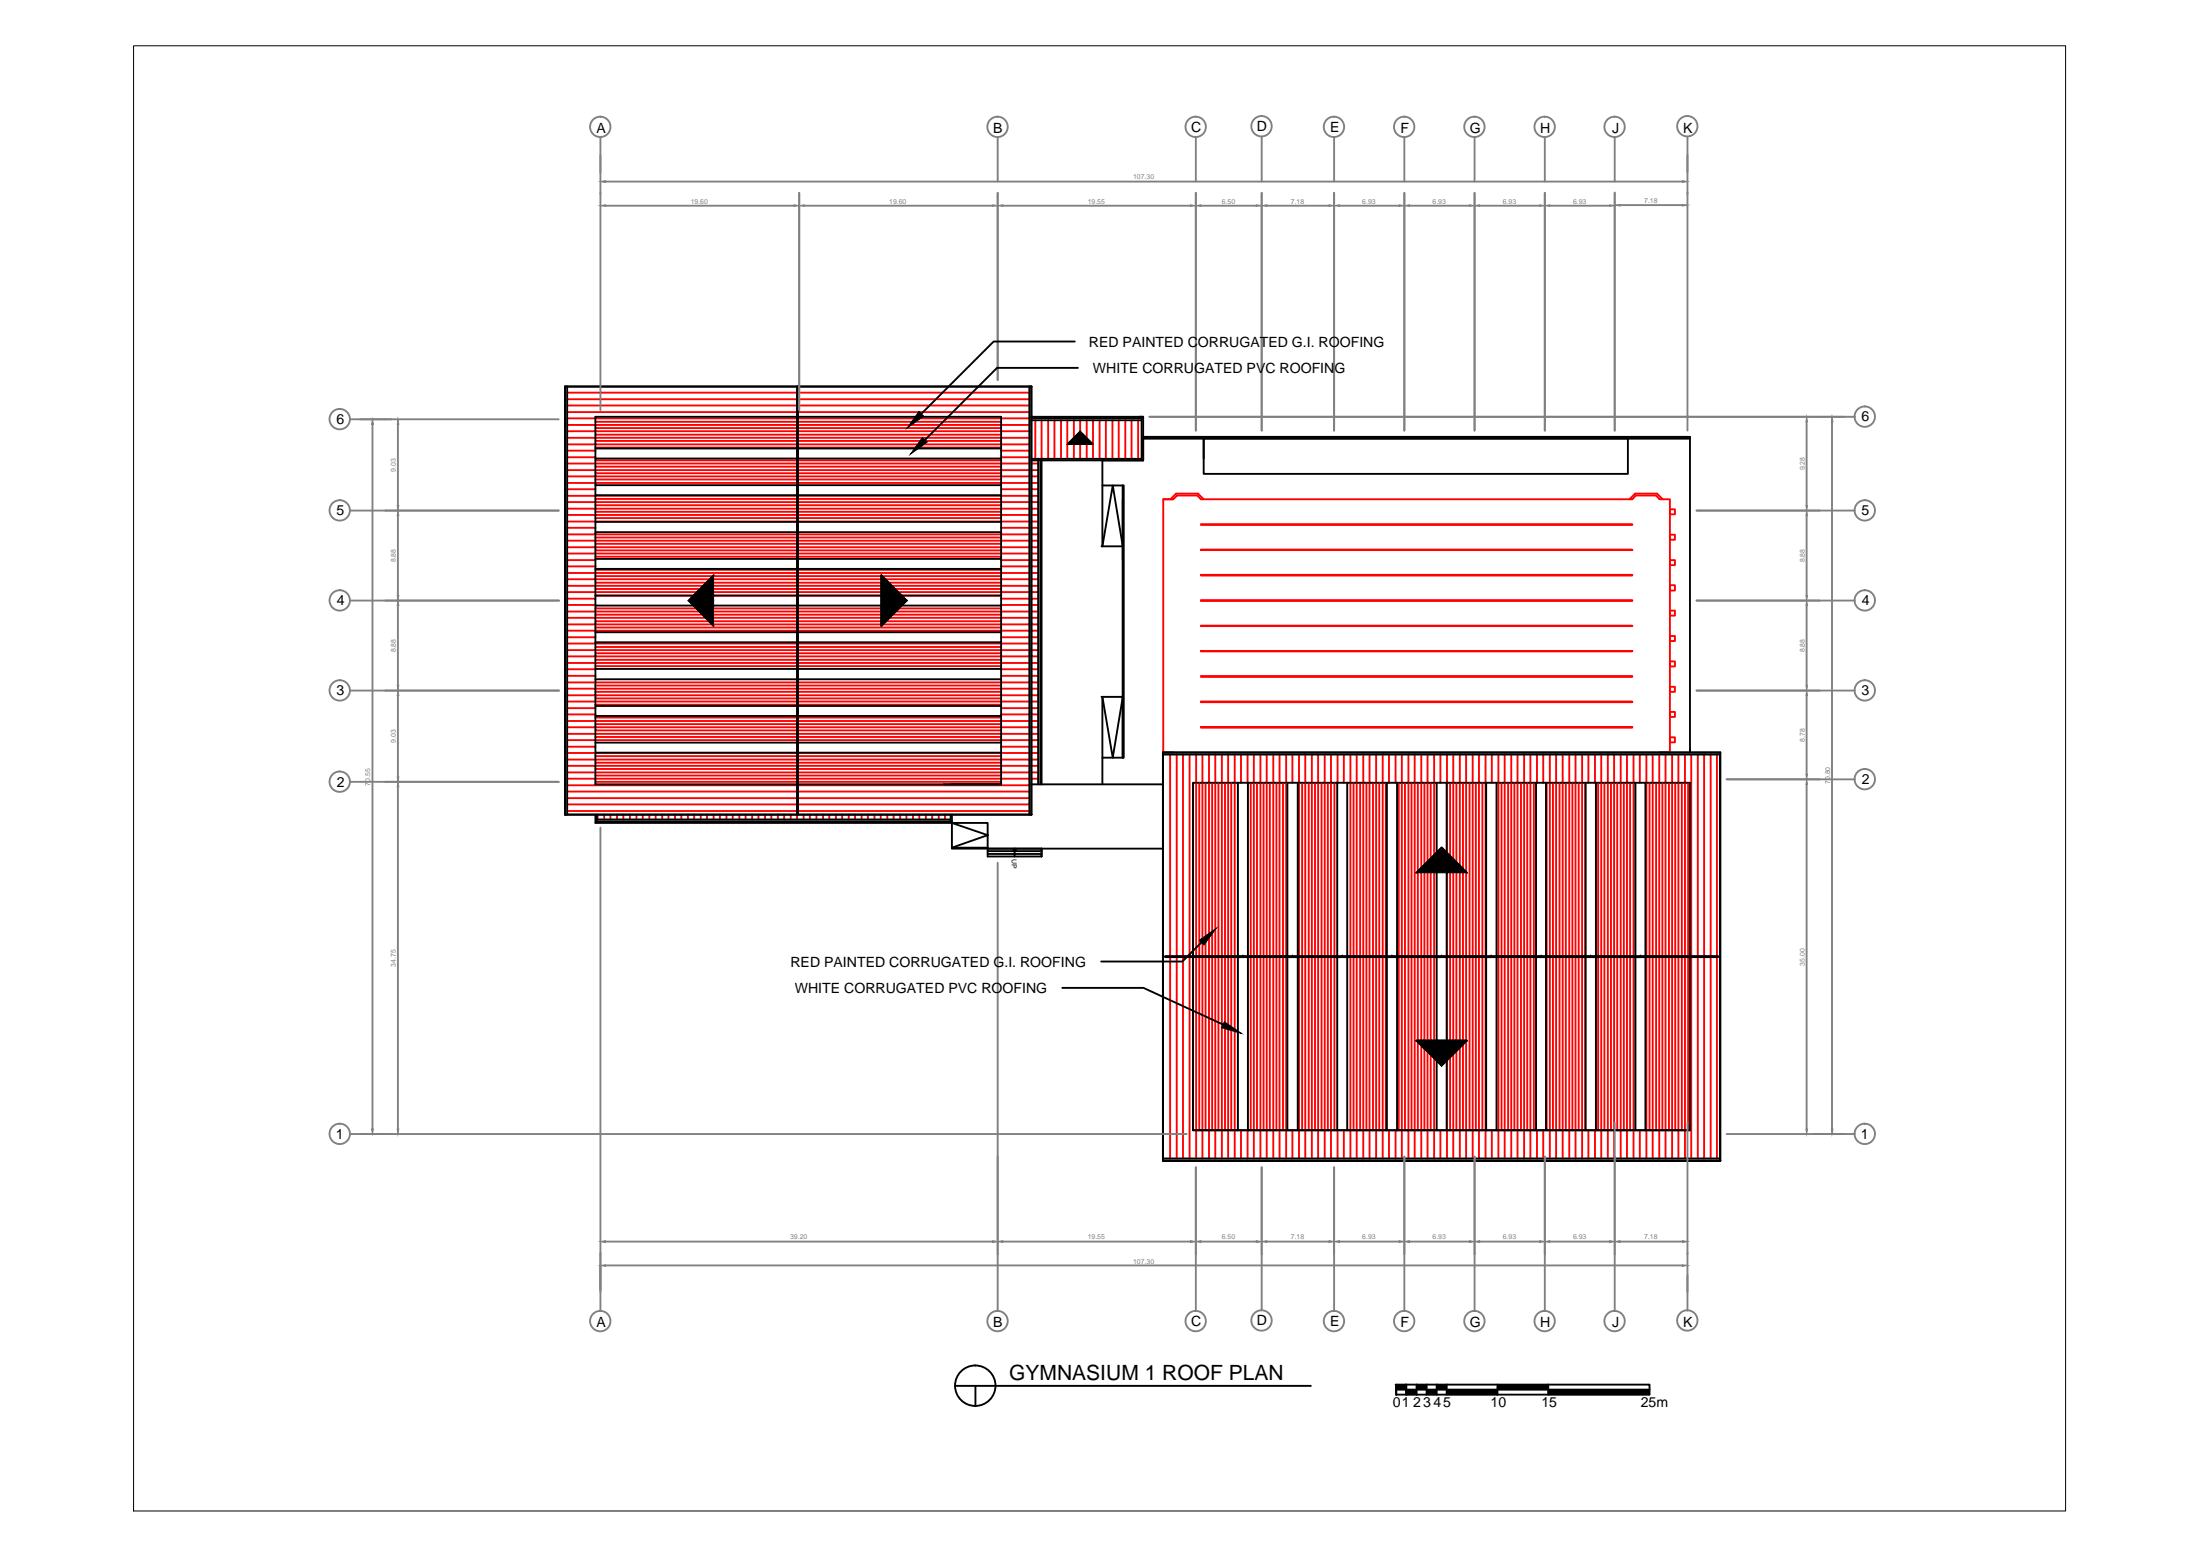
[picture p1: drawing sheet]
<svg xmlns="http://www.w3.org/2000/svg" width="297mm" height="210mm" viewBox="0 0 297 210" stroke-linecap="round" stroke-linejoin="round" font-family="sans-serif">
<!-- layer: SPORTS -->
<g fill="none" stroke="#f00" stroke-width=".25">
<path d="M157.1 67.4h1.3l.5-.5h2.8l.4 .5h58.3l.5-.5h2.7l.5 .5h1.4v34.2h-1.4M158 67.4l.8-.8h3l.7 .8M158.4 67.4h-1.3v34.2h1.3M162.1 74.2h58.3h-58.3M162.1 70.8h58.3M162.1 74.3h58.3M162.1 77.6h58.3M162.1 77.7h58.3M220 67.4l.8-.8h2.9l.8 .8M225.5 68.7h.6v.7h-.6zM225.5 72.2h.6v.7h-.6zM225.5 75.6h.6v.7h-.6z"/>
<path d="M225.5 79h.6v.7h-.6zM162.1 87.9h58.3h-58.3M162.1 81.1h58.3M162.1 81h58.3M162.1 84.5h58.3M162.1 87.9h58.3M162.1 91.3h58.3M162.1 91.4h58.3M162.1 94.7h58.3M162.1 94.8h58.3M162.1 98.2h58.3M162.1 98.1h58.3"/>
<path d="M225.5 82.4h.6v.7h-.6zM225.5 85.9h.6v.6h-.6zM225.5 89.3h.6v.7h-.6zM225.5 92.7h.6v.7h-.6zM225.5 96.1h.6v.7h-.6zM225.5 99.5h.6v.7h-.6z"/>
</g>
<!-- layer: 0 -->
<g fill="none" stroke="#000" stroke-width=".25">
<path d="M154.3 59h73.9M154.3 59.2h73.9M140.2 61.9v44M140.5 61.9v44M140.6 61.9v44M148.8 65.5h2.9v36.8h-2.9M151.6 65.5v36.8v-8.2h-2.9M154.3 62.1h-5.5v11.6l1.4-8.2 1.4 8.2h-2.9M151.6 94.1l-1.4 8.2-1.4-8.2v11.8M76.3 110h63M76.3 109.9h63M80.4 105.9h54.8"/>
<path d="M80.4 111.1h48.1M80.6 110.9h47.8M80.6 110.6h47.8M139.3 105.9h17.7M140.6 114.6v1M161.1 105.7h67.1v46.9h-67.1zM228.2 101.1v.5M128.9 187.1h48.1M131.7 187.1v2.7M188.5 186.9h34.2v1.4h-34.2zM188.5 186.9v1.4M188.5 187.6h34.2"/>
<path d="M189.9 186.9v1.4M191.3 186.9v1.4M192.6 186.9v1.4M194 186.9v1.4M195.3 186.9v1.4M202.2 186.9v1.4M209 186.9v1.4"/>
<circle cx="131.7" cy="187.1" r="2.73"/>
</g>
<!-- layer: WALL -->
<g fill="none" stroke="#f00" stroke-width=".25">
<path d="M76.6 60h31M76.6 59.1h31M76.6 58.2h31M76.6 57.4h31M76.6 56.5h31M76.6 55.6h31M76.6 54.7h31M76.6 53.9h31M76.6 53h31M80.4 59.5h27.2M80.4 58.7h27.2M80.4 57.8h27.2"/>
<path d="M80.4 56.9h27.2M107.7 60h31.3M107.7 59.5h27.5M107.7 59.1h31.3M107.7 58.7h27.5M107.7 58.2h31.3M107.7 57.8h27.5M107.7 57.4h31.3M107.7 56.9h27.5M107.7 56.5h31.3M107.7 55.6h31.3M107.7 54.7h31.3"/>
<path d="M107.7 53.9h31.3M107.7 53h31.3M139.8 56.7v5.2M140.6 56.7v5.2M141.5 56.7v5.2M142.4 56.7v5.2M143.3 56.7v5.2M144.1 56.7v5.2M145 56.7v5.2M145.8 56.7v5.2M146.7 56.7v5.2M147.6 56.7v5.2"/>
<path d="M148.5 56.7v5.2M149.3 56.7v5.2M150.2 56.7v5.2M151 56.7v5.2M151.9 56.7v5.2M152.8 56.7v5.2M153.7 56.7v5.2M76.6 79.9h31M76.6 79.1h31M76.6 78.2h31M76.6 77.3h31M76.6 76.5h3.8"/>
<path d="M76.6 75.6h3.8M76.6 74.7h31M76.6 73.9h31M76.6 73h31M76.6 72.1h31M76.6 71.2h3.8M76.6 70.4h31M76.6 69.5h31M76.6 68.7h31M76.6 67.8h31M76.6 66.9h31M76.6 66h3.8"/>
<path d="M76.6 65.2h31M76.6 64.3h31M76.6 63.5h31M76.6 62.6h31M76.6 61.7h3.8M76.6 60.8h3.8M80.4 79.5h27.2M80.4 78.7h27.2M80.4 77.8h27.2M80.4 76.9h27.2M80.4 75.1h27.2M80.4 74.3h27.2"/>
<path d="M80.4 73.4h27.2M80.4 72.6h27.2M80.4 69.9h27.2M80.4 69.1h27.2M80.4 68.2h27.2M80.4 67.4h27.2M80.4 64.7h27.2M80.4 63.9h27.2M80.4 63h27.2M80.4 62.1h27.2M80.4 60.4h27.2M107.7 79.9h31.3"/>
<path d="M107.7 79.1h31.3M107.7 78.2h31.3M107.7 77.3h31.3M107.7 74.7h31.3M107.7 73.9h31.3M107.7 73h31.3M107.7 72.1h31.3M107.7 70.4h31.3M107.7 69.5h31.3M107.7 68.7h31.3M107.7 67.8h31.3M107.7 66.9h31.3"/>
<path d="M107.7 65.2h31.3M107.7 64.3h31.3M107.7 63.5h31.3M107.7 62.6h31.3M107.7 79.5h27.5M107.7 78.7h27.5M107.7 77.8h27.5M107.7 76.9h27.5M107.7 75.1h27.5M107.7 74.3h27.5M107.7 73.4h27.5M107.7 72.6h27.5"/>
<path d="M107.7 69.9h27.5M107.7 69.1h27.5M107.7 68.2h27.5M107.7 67.4h27.5M107.7 64.7h27.5M107.7 63.9h27.5M107.7 63h27.5M107.7 62.1h27.5M107.7 60.4h27.5M135.2 76.5h3.8M135.2 75.6h3.8M135.2 71.2h3.8"/>
<path d="M135.2 66h3.8M135.2 61.7h3.8M135.2 60.8h3.8M139.3 79.9h.9M139.3 79.1h.9M139.3 78.2h.9M139.3 77.3h.9M139.3 76.5h.9M139.3 75.6h.9M139.3 74.7h.9M139.3 73.9h.9M139.3 73h.9"/>
<path d="M139.3 72.1h.9M139.3 71.2h.9M139.3 70.4h.9M139.3 69.5h.9M139.3 68.7h.9M139.3 67.8h.9M139.3 66.9h.9M139.3 66h.9M139.3 65.2h.9M139.3 64.3h.9M139.3 63.5h.9M139.3 62.6h.9"/>
<path d="M76.6 99.9h31M76.6 99.1h31M76.6 98.2h31M76.6 97.3h31M76.6 96.4h3.8M76.6 95.6h3.8M76.6 94.7h31M76.6 93.9h31M76.6 93h31M76.6 92.1h31M76.6 91.2h3.8M76.6 90.3h3.8"/>
<path d="M76.6 89.5h31M76.6 88.6h31M76.6 87.8h31M76.6 86.9h31M76.6 86h3.8M76.6 85.1h31M76.6 84.3h31M76.6 83.4h31M76.6 82.6h31M76.6 81.7h3.8M76.6 80.8h3.8M80.4 99.5h27.2"/>
<path d="M80.4 98.6h27.2M80.4 97.7h27.2M80.4 96.9h27.2M80.4 95.1h27.2M80.4 94.3h27.2M80.4 93.4h27.2M80.4 92.5h27.2M80.4 89.9h27.2M80.4 89.1h27.2M80.4 88.2h27.2M80.4 87.3h27.2M80.4 84.7h27.2"/>
<path d="M80.4 83.9h27.2M80.4 83h27.2M80.4 82.1h27.2M80.4 80.4h27.2M107.7 99.9h31.3M107.7 99.1h31.3M107.7 98.2h31.3M107.7 97.3h31.3M107.7 94.7h31.3M107.7 93.9h31.3M107.7 93h31.3M107.7 92.1h31.3"/>
<path d="M107.7 89.5h31.3M107.7 88.6h31.3M107.7 87.8h31.3M107.7 86.9h31.3M107.7 85.1h31.3M107.7 84.3h31.3M107.7 83.4h31.3M107.7 82.6h31.3M107.7 99.5h27.5M107.7 98.6h27.5M107.7 97.7h27.5M107.7 96.9h27.5"/>
<path d="M107.7 95.1h27.5M107.7 94.3h27.5M107.7 93.4h27.5M107.7 92.5h27.5M107.7 89.9h27.5M107.7 89.1h27.5M107.7 88.2h27.5M107.7 87.3h27.5M107.7 84.7h27.5M107.7 83.9h27.5M107.7 83h27.5M107.7 82.1h27.5"/>
<path d="M107.7 80.4h27.5M135.2 96.4h3.8M135.2 95.6h3.8M135.2 91.2h3.8M135.2 90.3h3.8M135.2 86h3.8M135.2 81.7h3.8M135.2 80.8h3.8M139.3 99.9h.9M139.3 99.1h.9M139.3 98.2h.9M139.3 97.3h.9"/>
<path d="M139.3 96.4h.9M139.3 95.6h.9M139.3 94.7h.9M139.3 93.9h.9M139.3 93h.9M139.3 92.1h.9M139.3 91.2h.9M139.3 90.3h.9M139.3 89.5h.9M139.3 88.6h.9M139.3 87.8h.9M139.3 86.9h.9"/>
<path d="M139.3 86h.9M139.3 85.1h.9M139.3 84.3h.9M139.3 83.4h.9M139.3 82.6h.9M139.3 81.7h.9M139.3 80.8h.9M76.6 105.1h31M76.6 104.3h31M76.6 103.4h31M76.6 102.5h31M76.6 101.6h31"/>
<path d="M76.6 100.8h3.8M76.6 109.5h31M76.6 108.6h31M76.6 107.7h31M76.6 106.8h31M76.6 106h31M80.4 105.5h27.2M80.4 104.7h27.2M80.4 103.8h27.2M80.4 103h27.2M80.4 102.1h27.2M80.7 110v.6"/>
<path d="M81.6 110v.6M82.4 110v.6M83.3 110v.6M84.2 110v.6M85 110v.6M85.9 110v.6M86.8 110v.6M87.7 110v.6M88.5 110v.6M89.4 110v.6M90.3 110v.6M91.1 110v.6"/>
<path d="M92 110v.6M92.9 110v.6M93.7 110v.6M94.6 110v.6M95.5 110v.6M96.4 110v.6M97.2 110v.6M98.1 110v.6M98.9 110v.6M99.8 110v.6M100.7 110v.6M101.6 110v.6"/>
<path d="M102.4 110v.6M103.3 110v.6M104.1 110v.6M105 110v.6M105.9 110v.6M106.8 110v.6M107.6 110v.6M107.7 105.1h31.3M107.7 104.3h31.3M107.7 103.4h31.3M107.7 102.5h31.3M107.7 101.6h31.3"/>
<path d="M107.7 105.5h27.5M107.7 104.7h27.5M107.7 103.8h27.5M107.7 103h27.5M107.7 102.1h27.5M107.7 109.5h31.3M107.7 108.6h31.3M107.7 107.7h31.3M107.7 106.8h31.3M107.7 106h31.3M108.5 110v.6M109.3 110v.6"/>
<path d="M110.2 110v.6M111.1 110v.6M112 110v.6M112.9 110v.6M113.7 110v.6M114.6 110v.6M115.4 110v.6M116.3 110v.6M117.2 110v.6M118.1 110v.6M118.9 110v.6M119.8 110v.6"/>
<path d="M120.7 110v.6M121.5 110v.6M122.4 110v.6M123.3 110v.6M124.1 110v.6M125 110v.6M125.9 110v.6M126.7 110v.6M127.6 110v.6M135.2 100.8h3.8M139.3 105.1h.9M139.3 104.3h.9"/>
<path d="M139.3 103.4h.9M139.3 102.5h.9M139.3 101.6h.9M139.3 100.8h.9M158 101.9v27.2M158.9 101.9v27.2M159.7 101.9v27.2M160.6 101.9v27.2M161.5 101.9v27.2M161.9 105.7v23.4M162.3 101.9v27.2M162.8 105.7v23.4"/>
<path d="M163.2 101.9v27.2M163.7 105.7v23.4M164.1 101.9v27.2M164.5 105.7v23.4M165 101.9v27.2M165.4 105.7v23.4M165.8 101.9v27.2M166.2 105.7v23.4M166.7 101.9v27.2M167.6 101.9v3.8M168.4 101.9v3.8M168.9 105.7v23.4"/>
<path d="M169.3 101.9v27.2M169.7 105.7v23.4M170.2 101.9v27.2M170.6 105.7v23.4M171 101.9v27.2M171.5 105.7v23.4M171.9 101.9v27.2M172.3 105.7v23.4M172.8 101.9v27.2M173.2 105.7v23.4M173.7 101.9v27.2M174.5 101.9v3.8"/>
<path d="M175.4 101.9v27.2M175.8 105.7v23.4M176.2 101.9v27.2M176.7 105.7v23.4M177.1 101.9v27.2M177.5 105.7v23.4M178 101.9v27.2M178.4 105.7v23.4M178.9 101.9v27.2M179.3 105.7v23.4M179.7 101.9v27.2M180.2 105.7v23.4"/>
<path d="M180.6 101.9v3.8M181.4 101.9v3.8M182.3 101.9v27.2M182.8 105.7v23.4M183.2 101.9v27.2M183.6 105.7v23.4M184.1 101.9v27.2M184.5 105.7v23.4M184.9 101.9v27.2M185.4 105.7v23.4M185.8 101.9v27.2M186.2 105.7v23.4"/>
<path d="M186.7 101.9v27.2M187.1 105.7v23.4M187.5 101.9v3.8M188.4 101.9v3.8M188.8 105.7v23.4M189.3 101.9v27.2M189.7 105.7v23.4M190.2 101.9v27.2M190.6 105.7v23.4M191 101.9v27.2M191.4 105.7v23.4M191.9 101.9v27.2"/>
<path d="M192.3 105.7v23.4M192.7 101.9v27.2M193.2 105.7v23.4M193.6 101.9v27.2M194.5 101.9v3.8M195.4 101.9v27.2M195.8 105.7v23.4M196.2 101.9v27.2M196.6 105.7v23.4M197.1 101.9v27.2M197.5 105.7v23.4M198 101.9v27.2"/>
<path d="M198.4 105.7v23.4M198.8 101.9v27.2M199.3 105.7v23.4M199.7 101.9v27.2M200.2 105.7v23.4M200.6 101.9v27.2M201.4 101.9v3.8M202.3 101.9v27.2M202.7 105.7v23.4M203.2 101.9v27.2M203.6 105.7v23.4M204 101.9v27.2"/>
<path d="M204.5 105.7v23.4M204.9 101.9v27.2M205.4 105.7v23.4M205.8 101.9v27.2M206.2 105.7v23.4M206.6 101.9v27.2M207.1 105.7v23.4M207.5 101.9v3.8M208.4 101.9v3.8M208.8 105.7v23.4M209.3 101.9v27.2M209.7 105.7v23.4"/>
<path d="M210.1 101.9v27.2M210.6 105.7v23.4M211 101.9v27.2M211.4 105.7v23.4M211.9 101.9v27.2M212.3 105.7v23.4M212.7 101.9v27.2M213.1 105.7v23.4M213.6 101.9v27.2M214 105.7v23.4M214.5 101.9v3.8M215.3 101.9v3.8"/>
<path d="M215.8 105.7v23.4M216.2 101.9v27.2M216.6 105.7v23.4M217.1 101.9v27.2M217.5 105.7v23.4M217.9 101.9v27.2M218.4 105.7v23.4M218.8 101.9v27.2M219.2 105.7v23.4M219.7 101.9v27.2M220.1 105.7v23.4M220.6 101.9v27.2"/>
<path d="M221.4 101.9v3.8M222.3 101.9v27.2M222.7 105.7v23.4M223.1 101.9v27.2M223.6 105.7v23.4M224 101.9v27.2M224.5 105.7v23.4M224.9 101.9v27.2M225.3 105.7v23.4M225.8 101.9v27.2M226.2 105.7v23.4M226.6 101.9v27.2"/>
<path d="M227.1 105.7v23.4M227.5 101.9v27.2M227.9 105.7v23.4M228.3 101.9v27.2M229.2 101.9v27.2M230.1 101.9v27.2M231 101.9v27.2M231.8 101.9v27.2M158 129.2v27.2M158.9 129.2v27.2M159.7 129.2v27.2M160.6 129.2v27.2"/>
<path d="M161.5 129.2v27.2M161.9 129.2v23.4M162.3 129.2v27.2M162.8 129.2v23.4M163.2 129.2v27.2M163.7 129.2v23.4M164.1 129.2v27.2M164.5 129.2v23.4M165 129.2v27.2M165.4 129.2v23.4M165.8 129.2v27.2M166.2 129.2v23.4"/>
<path d="M166.7 129.2v27.2M168.9 129.2v23.4M169.3 129.2v27.2M169.7 129.2v23.4M170.2 129.2v27.2M170.6 129.2v23.4M171 129.2v27.2M171.5 129.2v23.4M171.9 129.2v27.2M172.3 129.2v23.4M172.8 129.2v27.2M173.2 129.2v23.4"/>
<path d="M173.7 129.2v27.2M175.4 129.2v27.2M175.8 129.2v23.4M176.2 129.2v27.2M176.7 129.2v23.4M177.1 129.2v27.2M177.5 129.2v23.4M178 129.2v27.2M178.4 129.2v23.4M178.9 129.2v27.2M179.3 129.2v23.4M179.7 129.2v27.2"/>
<path d="M180.2 129.2v23.4M182.3 129.2v27.2M182.8 129.2v23.4M183.2 129.2v27.2M183.6 129.2v23.4M184.1 129.2v27.2M184.5 129.2v23.4M184.9 129.2v27.2M185.4 129.2v23.4M185.8 129.2v27.2M186.2 129.2v23.4M186.7 129.2v27.2"/>
<path d="M187.1 129.2v23.4M188.8 129.2v23.4M189.3 129.2v27.2M189.7 129.2v23.4M190.2 129.2v27.2M190.6 129.2v23.4M191 129.2v27.2M191.4 129.2v23.4M191.9 129.2v27.2M192.3 129.2v23.4M192.7 129.2v27.2M193.2 129.2v23.4"/>
<path d="M193.6 129.2v27.2M195.4 129.2v27.2M195.8 129.2v23.4M196.2 129.2v27.2M196.6 129.2v23.4M197.1 129.2v27.2M197.5 129.2v23.4M198 129.2v27.2M198.4 129.2v23.4M198.8 129.2v27.2M199.3 129.2v23.4M199.7 129.2v27.2"/>
<path d="M200.2 129.2v23.4M200.6 129.2v27.2M202.3 129.2v27.2M202.7 129.2v23.4M203.2 129.2v27.2M203.6 129.2v23.4M204 129.2v27.2M204.5 129.2v23.4M204.9 129.2v27.2M205.4 129.2v23.4M205.8 129.2v27.2M206.2 129.2v23.4"/>
<path d="M206.6 129.2v27.2M207.1 129.2v23.4M208.8 129.2v23.4M209.3 129.2v27.2M209.7 129.2v23.4M210.1 129.2v27.2M210.6 129.2v23.4M211 129.2v27.2M211.4 129.2v23.4M211.9 129.2v27.2M212.3 129.2v23.4M212.7 129.2v27.2"/>
<path d="M213.1 129.2v23.4M213.6 129.2v27.2M214 129.2v23.4M215.8 129.2v23.4M216.2 129.2v27.2M216.6 129.2v23.4M217.1 129.2v27.2M217.5 129.2v23.4M217.9 129.2v27.2M218.4 129.2v23.4M218.8 129.2v27.2M219.2 129.2v23.4"/>
<path d="M219.7 129.2v27.2M220.1 129.2v23.4M220.6 129.2v27.2M222.3 129.2v27.2M222.7 129.2v23.4M223.1 129.2v27.2M223.6 129.2v23.4M224 129.2v27.2M224.5 129.2v23.4M224.9 129.2v27.2M225.3 129.2v23.4M225.8 129.2v27.2"/>
<path d="M226.2 129.2v23.4M226.6 129.2v27.2M227.1 129.2v23.4M227.5 129.2v27.2M227.9 129.2v23.4M228.3 129.2v27.2M229.2 129.2v27.2M230.1 129.2v27.2M231 129.2v27.2M231.8 129.2v27.2M167.6 152.6v3.8M168.4 152.6v3.8"/>
<path d="M174.5 152.6v3.8M180.6 152.6v3.8M181.4 152.6v3.8M187.5 152.6v3.8M188.4 152.6v3.8M194.5 152.6v3.8M201.4 152.6v3.8M207.5 152.6v3.8M208.4 152.6v3.8M214.5 152.6v3.8M215.3 152.6v3.8M221.4 152.6v3.8"/>
</g>
<!-- layer: draft -->
<g fill="none" stroke="#000" stroke-width=".25">
<path d="M76.3 52.2h63M76.3 52.2v57.8M76.6 52.2v57.8M107.6 52.2v57.8M107.7 52.2v57.8M139 52.2v57.8M139.2 52.2v57.8M139.3 56.4h14.8v5.5M139.3 56.3h15M139.3 56.7h14.8M153.8 56.3h.5v5.8h-5.5M162.5 59.2v2.7"/>
<path d="M228.2 59v42.6M76.3 110v-57.8h63v57.8M80.4 105.9v-49.6h54.8v49.6h-7.8M80.4 110v1.1M80.6 110v.9M128.5 110.9v3.7h28.5M133.4 114.4h-4.9l4.9-1.7-4.9-1.6h4.9v4.5h7.2M133.4 114.6h7.2M133.4 114.9h7.2M133.4 115.3h7.2M137 114.6l-.2 .2M137.2 114.8l-.2-.2v1"/>
<path d="M157 101.9h75.2M157 156.7h75.3h-75.3M157 156.4h75.2M161.1 145.9v6.7h67.1M232.2 156.7v-55.1h-75.2v55.1v-55.1h75.3v55.1"/>
</g>
<!-- layer: WALL -->
<g fill="none" stroke="#000" stroke-width=".25">
<path d="M144.1 59.9l1.7-1.6 1.7 1.6zM145.1 46.1h-10.9l-9.8 9.7M145.5 49.7h-10.9l-9.7 9.7M162.5 59.2h57.3v4.8h-57.3zM80.4 76.8h54.8M80.4 75.4h54.8M80.4 71.8h54.8M80.4 70.4h54.8M80.4 66.8h54.8M80.4 65.5h54.8M80.4 61.9h54.8M80.4 60.5h54.8"/>
<path d="M96.4 77.6l-3.4 3.5 3.4 3.4M107.7 61.2h.1M107.7 66.2h.1M107.7 71.1h.1M119 77.6l3.4 3.5-3.4 3.4zM119 77.6v6.9M139.3 62.1h9.5M139.3 61.9h14.8M80.4 96.6h54.8M80.4 95.3h54.8M80.4 91.7h54.8M80.4 90.3h54.8"/>
<path d="M80.4 86.7h54.8M80.4 85.3h54.8M80.4 81.7h54.8M80.4 80.4h54.8M107.7 91h.1M107.7 96h.1M80.4 101.6h54.8M80.4 100.2h54.8M107.7 100.9h.1M128.4 110v.9M128.5 110v.9M167.1 105.7v46.9"/>
<path d="M168.5 105.7v46.9M173.8 105.7v46.9M175.2 105.7v46.9M180.6 105.7v46.9M181.9 105.7v46.9M187.2 105.7v46.9M188.6 105.7v46.9M191.2 117.8l3.4-3.4 3.5 3.4M194 105.7v46.9M195.3 105.7v46.9M200.7 105.7v46.9M202.1 105.7v46.9"/>
<path d="M207.4 105.7v46.9M208.7 105.7v46.9M214.1 105.7v46.9M215.5 105.7v46.9M220.8 105.7v46.9M222.2 105.7v46.9M143.4 133.4h11l10.7 4.9M157.3 129.1h74.7M157.3 129.2h74.7M162.2 127.2l-2.6 2.6h-10.9M167.8 129.1h.1M174.5 129.1h.1"/>
<path d="M181.2 129.1h.1M187.9 129.1h.1M194.6 129.1h.1M201.3 129.1h.1M208.1 129.1h.1M214.8 129.1h.1M221.5 129.1h.1M191.2 140.5h6.9l-3.5 3.3zM191.2 140.5h6.9"/>
</g>
<g fill="none" stroke="#000" stroke-width=".14">
<path d="M161.1 105.7h6v23.4h-6zM168.5 105.7h5.3v23.4h-5.3zM175.2 105.7h5.4v23.4h-5.4zM181.9 105.7h5.3v23.4h-5.3zM188.6 105.7h5.4v23.4h-5.4zM195.3 105.7h5.4v23.4h-5.4zM202.1 105.7h5.3v23.4h-5.3zM208.7 105.7h5.4v23.4h-5.4zM215.5 105.7h5.3v23.4h-5.3zM222.2 105.7h6v23.4h-6zM161.1 129.2h6v23.4h-6zM168.5 129.2h5.3v23.4h-5.3z"/>
<path d="M175.2 129.2h5.4v23.4h-5.4zM181.9 129.2h5.3v23.4h-5.3zM188.6 129.2h5.4v23.4h-5.4zM195.3 129.2h5.4v23.4h-5.4zM202.1 129.2h5.3v23.4h-5.3zM208.7 129.2h5.4v23.4h-5.4zM215.5 129.2h5.3v23.4h-5.3zM222.2 129.2h6v23.4h-6z"/>
</g>
<g fill="#000" stroke="#000" stroke-width=".14">
<path d="M124.1 55.5l.6 .7-2.2 1.6zM124.5 59.1l.7 .6-2.3 1.6zM144.1 59.9l1.7-1.6 1.7 1.6zM191.2 117.8l3.4-3.4 3.5 3.4zM161.9 126.9l2.3-1.6-1.6 2.3zM165.3 137.9l2.3 1.6-2.7-.8zM191.2 140.5h6.9l-3.5 3.3z"/>
<path d="M96.4 77.6l-3.4 3.5h3.4zM93 81.1h3.4v3.4z"/>
<path d="M119 77.6v3.5h3.4zM119 81.1h3.4l-3.4 3.4z"/>
</g>
<!-- layer: DIM -->
<g fill="none" stroke="#808080" stroke-width=".25">
<path d="M81.1 18.5v36.9M134.7 18.5v6M161.5 18.5v6M170.3 18.5v6M180.1 18.5v6M189.6 18.5v6M199.1 18.5v6M208.6 18.5v6M218 18.5v6M227.8 18.5v39.6M81.7 27.8h25.5M81.7 24.5h145.5"/>
<path d="M107.9 26v29.4M108.6 27.8h25.4M134.7 26v25.3M135.4 27.8h25.3M161.5 26v32.1M162.1 27.8h7.5M170.3 26v32.1M171 27.8h8.5M180.1 26v32.1M180.8 27.8h8.1M189.6 26v32.1M190.3 27.8h8.1"/>
<path d="M199.1 26v32.1M199.8 27.8h8.1M208.6 26v32.1M209.3 27.8h8M218 26v32.1M218.7 27.7h8.5M47.2 56.6h28.2M50.3 57.3v95.1M53.7 57.3v10.9M155.2 56.3h95.2M243.9 56.9v11.3M247.4 56.9v95.5"/>
<path d="M47.2 68.9h28.2M53.7 69.6v10.8M229.1 68.9h21.3M243.9 69.6v10.8M47.2 81.1h28.3M47.2 93.2h28.3M53.7 81.7v10.8M53.7 93.9v11M229.1 81.1h21.3M229.1 93.2h21.3M243.9 81.7v10.8M243.9 93.9v10.6"/>
<path d="M47.2 105.5h28.2M53.7 106.2v46.2M81.1 111.7v65.2M134.7 116.5v60.4M233.1 105.2h17.3M243.9 105.9v46.5M47.2 153.1h113M161.5 157.6v19.3M170.3 157.6v19.3M180.1 157.6v19.3M189.6 156.1v20.8M199.1 156.1v20.8"/>
<path d="M208.6 156.1v20.8M218 151.6v25.3M227.8 151.6v25.3M233.1 153.1h17.3M81.7 167.6h52.3M81.7 170.8h145.5M135.4 167.6h25.3M162.1 167.6h7.5M171 167.6h8.5M180.8 167.6h8.1M190.3 167.6h8.1M199.8 167.6h8.1"/>
<path d="M209.3 167.6h8M218.7 167.6h8.5"/>
<circle cx="81" cy="17.1" r="1.38"/>
<circle cx="134.7" cy="17.1" r="1.38"/>
<circle cx="161.4" cy="17.1" r="1.38"/>
<circle cx="170.3" cy="17" r="1.38"/>
<circle cx="180.1" cy="17.1" r="1.38"/>
<circle cx="189.6" cy="17.1" r="1.38"/>
<circle cx="199.1" cy="17.1" r="1.38"/>
<circle cx="208.6" cy="17.1" r="1.38"/>
<circle cx="218" cy="17.1" r="1.38"/>
<circle cx="227.8" cy="17" r="1.38"/>
<circle cx="45.9" cy="56.6" r="1.38"/>
<circle cx="251.8" cy="56.2" r="1.38"/>
<circle cx="45.9" cy="68.9" r="1.38"/>
<circle cx="251.8" cy="68.9" r="1.38"/>
<circle cx="45.9" cy="81" r="1.38"/>
<circle cx="45.9" cy="93.2" r="1.38"/>
<circle cx="251.8" cy="93.2" r="1.38"/>
<circle cx="251.8" cy="81" r="1.38"/>
<circle cx="45.9" cy="105.5" r="1.38"/>
<circle cx="251.8" cy="105.2" r="1.38"/>
<circle cx="45.9" cy="153.1" r="1.38"/>
<circle cx="251.8" cy="153.1" r="1.38"/>
<circle cx="81" cy="178.3" r="1.38"/>
<circle cx="134.7" cy="178.3" r="1.38"/>
<circle cx="161.4" cy="178.3" r="1.38"/>
<circle cx="170.3" cy="178.2" r="1.38"/>
<circle cx="180.1" cy="178.3" r="1.38"/>
<circle cx="189.6" cy="178.3" r="1.38"/>
<circle cx="199.1" cy="178.3" r="1.38"/>
<circle cx="208.6" cy="178.3" r="1.38"/>
<circle cx="218" cy="178.3" r="1.38"/>
<circle cx="227.8" cy="178.2" r="1.38"/>
</g>
<g fill="#808080" stroke="#808080" stroke-width=".14">
<path d="M243.9 56.3l.2 .6h-.3z"/>
<path d="M243.8 68.2h.3l-.2 .7z"/>
<path d="M243.8 80.4h.3l-.2 .7z"/>
<path d="M243.9 68.9l.2 .7h-.3z"/>
<path d="M243.8 92.5h.3l-.2 .7z"/>
<path d="M243.9 81.1l.2 .6h-.3z"/>
<path d="M243.8 104.5h.3l-.2 .7z"/>
<path d="M243.9 93.2l.2 .7h-.3z"/>
<path d="M243.9 105.2l.2 .7h-.3z"/>
<path d="M243.8 152.4h.3l-.2 .7z"/>
<path d="M227.2 27.6l.6 .1-.6 .1z"/>
<path d="M218 27.7l.7-.1v.2z"/>
<path d="M208.6 27.8l.7-.2v.3z"/>
<path d="M217.3 27.6l.7 .2-.7 .1z"/>
<path d="M199.1 27.8l.7-.2v.3z"/>
<path d="M207.9 27.6l.7 .2-.7 .1z"/>
<path d="M189.6 27.8l.7-.2v.3z"/>
<path d="M198.4 27.6l.7 .2-.7 .1z"/>
<path d="M180.1 27.8l.7-.2v.3z"/>
<path d="M188.9 27.6l.7 .2-.7 .1z"/>
<path d="M170.3 27.8l.7-.2v.3z"/>
<path d="M179.5 27.6l.6 .2-.6 .1z"/>
<path d="M161.5 27.8l.6-.2v.3z"/>
<path d="M169.6 27.6l.7 .2-.7 .1z"/>
<path d="M134 27.6l.7 .2-.7 .1z"/>
<path d="M107.9 27.8l.7-.2v.3z"/>
<path d="M160.7 27.6l.8 .2-.8 .1z"/>
<path d="M134.7 27.8l.7-.2v.3z"/>
<path d="M247.4 56.3l.1 .6h-.2z"/>
<path d="M247.3 152.4h.2l-.1 .7z"/>
<path d="M227.2 24.4l.6 .1-.6 .1z"/>
<path d="M81.1 24.5l.6-.1v.2z"/>
<path d="M53.7 56.6l.1 .7h-.2z"/>
<path d="M53.6 68.2h.2l-.1 .7z"/>
<path d="M53.6 80.4h.2l-.1 .7z"/>
<path d="M53.7 68.9l.1 .7h-.2z"/>
<path d="M53.6 92.5h.2l-.1 .7z"/>
<path d="M53.7 81.1l.1 .6h-.2z"/>
<path d="M53.6 104.9h.2l-.1 .6z"/>
<path d="M53.7 93.2l.1 .7h-.2z"/>
<path d="M53.7 105.5l.1 .7h-.2z"/>
<path d="M53.6 152.4h.2l-.1 .7z"/>
<path d="M50.3 56.6l.1 .7h-.2z"/>
<path d="M50.2 152.4h.2l-.1 .7z"/>
<path d="M227.2 167.5l.6 .1-.6 .1z"/>
<path d="M218 167.6l.7-.1v.2z"/>
<path d="M208.6 167.6l.7-.1v.2z"/>
<path d="M217.3 167.5l.7 .1-.7 .1z"/>
<path d="M199.1 167.6l.7-.1v.2z"/>
<path d="M207.9 167.5l.7 .1-.7 .1z"/>
<path d="M189.6 167.6l.7-.1v.2z"/>
<path d="M198.4 167.5l.7 .1-.7 .1z"/>
<path d="M180.1 167.6l.7-.1v.2z"/>
<path d="M188.9 167.5l.7 .1-.7 .1z"/>
<path d="M170.3 167.6l.7-.1v.2z"/>
<path d="M179.5 167.5l.6 .1-.6 .1z"/>
<path d="M161.5 167.6l.6-.1v.2z"/>
<path d="M169.6 167.5l.7 .1-.7 .1z"/>
<path d="M134 167.5l.7 .1-.7 .1z"/>
<path d="M81.1 167.6l.6-.1v.2z"/>
<path d="M160.7 167.5l.8 .1-.8 .1z"/>
<path d="M134.7 167.6l.7-.1v.2z"/>
<path d="M227.2 170.7l.6 .1-.6 .1z"/>
<path d="M81.1 170.8l.6-.1v.2z"/>
<path d="M81.1 27.8l.6-.2v.3z"/>
<path d="M107.2 27.6l.7 .2-.7 .1z"/>
</g>
<!-- layer: 0 -->
<g fill="#000" stroke="#000" stroke-width=".14">
<path d="M188.5 186.9v.7h1.4zM188.5 186.9h1.4v.7z"/>
<path d="M189.9 187.6v.7h1.4zM189.9 187.6h1.4v.7z"/>
<path d="M191.3 186.9v.7h1.3zM191.3 186.9h1.3v.7z"/>
<path d="M192.6 187.6v.7h1.4zM192.6 187.6h1.4v.7z"/>
<path d="M194 186.9v.7h1.3zM194 186.9h1.3v.7z"/>
<path d="M195.3 187.6v.7h6.9zM195.3 187.6h6.9v.7z"/>
<path d="M202.2 186.9v.7h6.8zM202.2 186.9h6.8v.7z"/>
<path d="M209 187.6v.7h13.7zM209 187.6h13.7v.7z"/>
</g>
<path d="M18 6.2h260.9v197.8h-260.9z" fill="none" stroke="#000" stroke-width=".14"/>
<text font-size="2.8" x="136.3" y="186.2">GYMNASIUM 1 ROOF PLAN</text>
<g font-size="1.9">
<text x="80.5" y="17.9">A</text>
<text x="134.1" y="17.9">B</text>
<text x="160.8" y="17.8">C</text>
<text x="169.7" y="17.7">D</text>
<text x="179.6" y="17.8">E</text>
<text x="189.1" y="17.9">F</text>
<text x="198.5" y="17.9">G</text>
<text x="207.9" y="17.9">H</text>
<text x="217.7" y="17.9">J</text>
<text x="227.2" y="17.9">K</text>
<text x="147" y="46.8">RED PAINTED CORRUGATED G.I. ROOFING</text>
<text x="147.6" y="50.3">WHITE CORRUGATED PVC ROOFING</text>
<text x="45.4" y="57.2">6</text>
<text x="251.3" y="56.9">6</text>
<text x="45.4" y="69.6">5</text>
<text x="251.3" y="69.6">5</text>
<text x="45.5" y="81.7">4</text>
<text x="251.4" y="81.7">4</text>
<text x="45.4" y="93.9">3</text>
<text x="251.3" y="93.9">3</text>
<text x="45.5" y="106.2">2</text>
<text x="251.4" y="105.8">2</text>
<text x="106.7" y="130.5">RED PAINTED CORRUGATED G.I. ROOFING</text>
<text x="107.3" y="134">WHITE CORRUGATED PVC ROOFING</text>
<text x="45.3" y="153.7">1</text>
<text x="251.2" y="153.7">1</text>
<text x="80.5" y="179.1">A</text>
<text x="134.1" y="179.1">B</text>
<text x="160.8" y="179">C</text>
<text x="169.7" y="178.9">D</text>
<text x="179.6" y="179">E</text>
<text x="189.1" y="179.1">F</text>
<text x="198.5" y="179.1">G</text>
<text x="207.9" y="179.1">H</text>
<text x="217.7" y="179.1">J</text>
<text x="227.2" y="179.1">K</text>
<text x="188" y="189.9">01</text>
<text x="190.8" y="189.9">23</text>
<text x="193.5" y="189.9">45</text>
<text x="201.3" y="189.9">10</text>
<text x="208.1" y="189.9">15</text>
<text x="221.5" y="189.9">25m</text>
</g>
<g font-size=".9" fill="#808080">
<text x="93.3" y="27.5">19.60</text>
<text x="120.1" y="27.5">19.60</text>
<text x="146.9" y="27.5">19.55</text>
<text x="153" y="24.2">107.30</text>
<text x="165" y="27.5">6.50</text>
<text x="174.3" y="27.5">7.18</text>
<text x="183.9" y="27.5">6.93</text>
<text x="193.4" y="27.5">6.93</text>
<text x="202.9" y="27.5">6.93</text>
<text x="212.4" y="27.5">6.93</text>
<text x="222" y="27.4">7.18</text>
<text x="53.4" y="63.7" transform="rotate(-90 53.4 63.7)">9.03</text>
<text x="243.7" y="63.5" transform="rotate(-90 243.7 63.5)">9.28</text>
<text x="53.4" y="75.9" transform="rotate(-90 53.4 75.9)">8.88</text>
<text x="243.7" y="75.9" transform="rotate(-90 243.7 75.9)">8.88</text>
<text x="53.4" y="88.1" transform="rotate(-90 53.4 88.1)">8.88</text>
<text x="243.7" y="88.1" transform="rotate(-90 243.7 88.1)">8.88</text>
<text x="53.4" y="100.3" transform="rotate(-90 53.4 100.3)">9.03</text>
<text x="243.7" y="100.1" transform="rotate(-90 243.7 100.1)">8.78</text>
<text x="50" y="106" transform="rotate(-90 50 106)">70.55</text>
<text x="247.1" y="105.8" transform="rotate(-90 247.1 105.8)">70.80</text>
<text x="53.4" y="130.5" transform="rotate(-90 53.4 130.5)">34.75</text>
<text x="243.7" y="130.3" transform="rotate(-90 243.7 130.3)">35.00</text>
<text x="106.7" y="167.3">39.20</text>
<text x="146.9" y="167.3">19.55</text>
<text x="165" y="167.3">6.50</text>
<text x="174.3" y="167.3">7.18</text>
<text x="183.9" y="167.3">6.93</text>
<text x="193.4" y="167.3">6.93</text>
<text x="202.9" y="167.3">6.93</text>
<text x="212.4" y="167.3">6.93</text>
<text x="222" y="167.3">7.18</text>
<text x="153" y="170.6">107.30</text>
</g>
<text font-size=".9" x="136.6" y="115.9" transform="rotate(90 136.6 115.9)">UP</text>
</svg>
